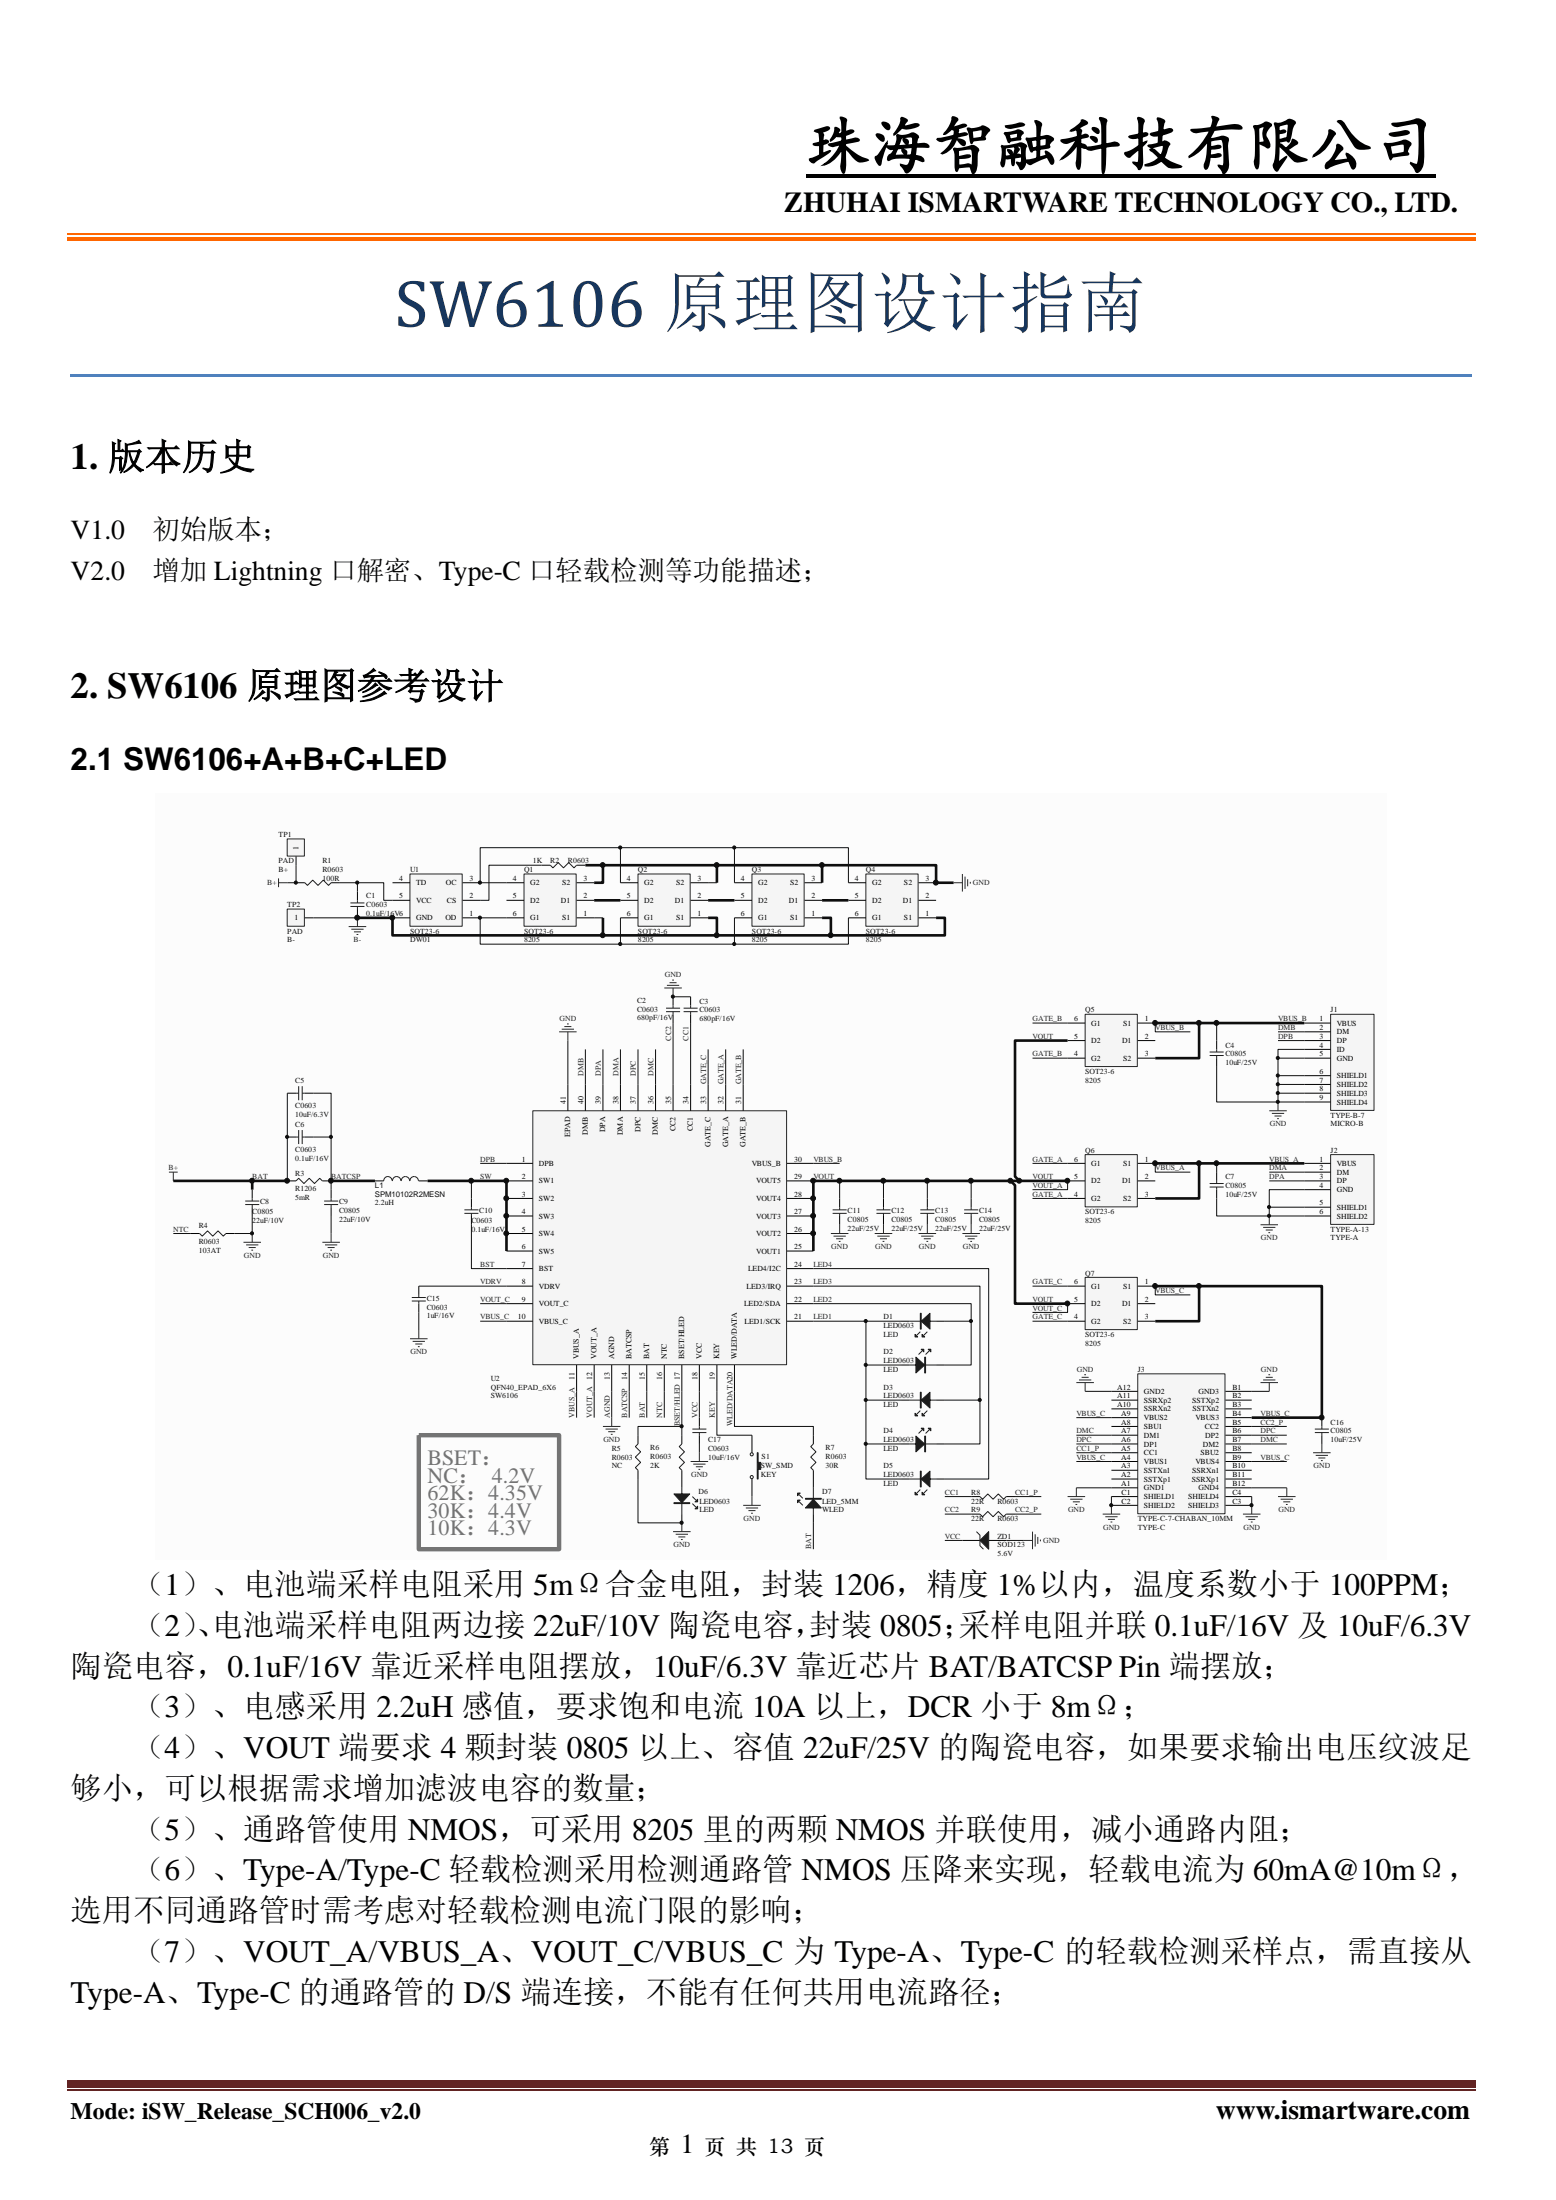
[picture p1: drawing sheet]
<svg xmlns="http://www.w3.org/2000/svg" width="210mm" height="297mm" viewBox="0 0 210 297" stroke-linecap="round" stroke-linejoin="round" font-family="sans-serif">
<path d="M9 32h190.2v.5h-190.2z" fill-rule="evenodd" fill="#f60"/>
<path d="M9 31.6h190.2" fill="none" stroke="#f60" stroke-width=".25"/>
<path d="M9 280.8h190.2v1h-190.2z" fill-rule="evenodd" fill="#622423"/>
<path d="M9 282.2h190.2" fill="none" stroke="#622423" stroke-width=".25"/>
<path d="M108.8 23.8h85" fill="none" stroke="#000" stroke-width=".42"/>
<path d="M9.5 50.6h189.2" fill="none" stroke="#4f81bd" stroke-width=".34"/>
<g fill="#fcfcfc" stroke="#000" stroke-width=".13">
<path d="M21 107h166.2v103.6h-166.2z" fill-rule="evenodd"/>
<path d="M21 107h166.2v103.6h-166.2z" fill-rule="evenodd"/>
</g>
<g fill="none" stroke="#000" stroke-width=".13">
<path d="M90.8 134.6v1.2M90.8 136.9v1.2M93.2 134.6v1.2M93.2 136.9v1.2M38.8 159.4h1.2M38.8 153.5h1.2M41.1 153.5h1.2M43.5 159.4h1.2M25.8 166.5h1.1M30.5 166.5h1.2M34 160.6v1.2M34 163v1.2"/>
<path d="M56.5 173.6v1.2M56.5 176v1.2M113.3 161.8v1.2M113.3 164.2v1.1M119.2 161.8v1.2M119.2 164.2v1.1M121.6 178.4h1.2M125.2 161.8v1.2M125.2 164.2v1.1M126.3 178.4h1.2M86.1 193.8v1.1M86.1 198.5v1.2"/>
<path d="M92 193.8v1.1M92 198.5v1.2M94.4 191.4v1.2M94.4 193.8v1.1M101.5 193.8v2.3M101.5 199.7v2.3M109.8 199.7v1.2M109.8 204.4v1.2"/>
</g>
<g fill="none" stroke="#1c1c1c" stroke-width=".13">
<path d="M89.9 136.1h1.9M89.9 136.6h1.9M90.8 135.8v.3M90.8 136.6v.3M92.3 136.1h1.9M92.3 136.6h1.9M93.2 135.8v.3M93.2 136.6v.3M40 159.4l.3-.3 .7 .7 .7-.7 .7 .7 .8-.7 .3 .3M40 153.5h.3M40.3 152.6v1.9M40.8 152.6v1.9"/>
<path d="M40.8 153.5h.3M26.9 166.5l.4 .4 .7-.7 .7 .7 .7-.7 .7 .7 .4-.4M33.1 162.1h1.9M33.1 162.6h1.9M34 161.8v.3M34 162.6v.4M55.6 175.2h1.9M55.6 175.6h1.9M56.5 174.8v.4M56.5 175.6v.4M112.4 163.3h1.9M112.4 163.8h1.9"/>
<path d="M113.3 163v.3M113.3 163.8v.4M118.3 163.3h1.9M118.3 163.8h1.9M119.2 163v.3M119.2 163.8v.4M124.2 179.8l-.5 .5M124.2 163.3h1.9M124.2 163.8h1.9M125.2 179.8l-.5 .5M125.2 163v.3M125.2 163.8v.4"/>
<path d="M86.1 194.9l-.3 .4 .7 .7-.7 .7 .7 .7-.7 .7 .3 .4M92 194.9l-.3 .4 .7 .7-.7 .7 .7 .7-.7 .7 .3 .4M93.5 192.9h1.8M93.5 193.4h1.8M94.4 192.6v.3M94.4 193.4v.4M107.9 201.8l.5 .5M107.9 202.8l.5 .4"/>
<circle cx="101.5" cy="196.3" r=".21"/>
<circle cx="101.5" cy="199.4" r=".21"/>
</g>
<g fill="#1c1c1c" stroke="#1c1c1c" stroke-width=".13">
<path d="M107.6 201.6h.4l-.4 .3z"/>
<path d="M107.6 202.5h.4l-.4 .4z"/>
<path d="M123.5 180.1l.4 .4h-.4z"/>
<path d="M124.5 180.1l.3 .4h-.3z"/>
<path d="M102.2 196.1h.1v1.3h.4v1h-.4v1.3h-.1z" fill-rule="evenodd"/>
<path d="M109.8 200.9v3.5zM109.8 202.4l1 1.2h-2.1z" fill-rule="evenodd"/>
<path d="M108.7 202.3h2.1v.1h-2.1z" fill-rule="evenodd"/>
<path d="M122.8 178.4h3.5zM124.3 178.4l1.2-1.1v2.1z" fill-rule="evenodd"/>
<path d="M124.2 177.3h.1v2.1h-.1z" fill-rule="evenodd"/>
</g>
<path d="M153.6 185.5h11.7v18.9h-11.7z" fill-rule="evenodd" fill="#f5f5f5" stroke="#262626" stroke-width=".13"/>
<g fill="none" stroke="#000" stroke-width=".13">
<path d="M150 187.8h3.6M150 189h3.6M150 190.2h3.6M150 191.4h3.6M150 192.6h3.6M150 193.8h3.6M150 194.9h3.6M150 196.1h3.6M150 197.3h3.6M150 198.5h3.6M150 199.7h3.6M165.4 187.8h3.5"/>
<path d="M165.4 189h3.5M165.4 190.2h3.5M165.4 191.4h3.5M165.4 192.6h3.5M165.4 193.8h3.5M165.4 194.9h3.5M165.4 196.1h3.5M165.4 197.3h3.5M165.4 198.5h3.5M165.4 199.7h3.5M150 200.9h3.6M150 202h3.6"/>
<path d="M150 203.2h3.6M165.4 200.9h3.5M165.4 202h3.5M165.4 203.2h3.5"/>
</g>
<path d="M179.6 155.9h5.9v9.4h-5.9z" fill-rule="evenodd" fill="#f5f5f5" stroke="#262626" stroke-width=".13"/>
<path d="M176 157.1h3.6M176 158.2h3.6M176 159.4h3.6M176 160.6h3.6M176 163h3.6M176 164.2h3.6" fill="none" stroke="#000" stroke-width=".13"/>
<path d="M179.6 136.9h5.9v13h-5.9z" fill-rule="evenodd" fill="#f5f5f5" stroke="#262626" stroke-width=".13"/>
<g fill="none" stroke="#000" stroke-width=".13">
<path d="M176 138.1h3.6M176 139.3h3.6M164.2 140.5v1.2M164.2 142.9v1.1M164.2 158.2v1.2M176 140.5h3.6M176 141.7h3.6M176 142.9h3.6M176 145.2h3.6M176 146.4h3.6M176 147.6h3.6M176 148.8h3.6"/>
<path d="M44.7 160.6v1.2M44.7 163v1.2M63.6 161.8v1.2M63.6 164.2v1.1M164.2 160.6v1.2M109.8 193.8v1.1M109.8 198.5v1.2M178.4 191.4v1.2M178.4 193.8v1.1"/>
</g>
<g fill="none" stroke="#0e0e0e" stroke-width=".13">
<path d="M90.8 134.6h2.4M90.8 138.1v8.3M93.2 138.1v8.3M172.5 139.3h3.5M63.6 159.4v2.4M64.8 157.1h3.6M76.6 140.5v5.9M79 141.7v4.7M81.4 141.7v4.7M83.7 141.7v4.7M86.1 141.7v4.7M88.5 141.7v4.7"/>
<path d="M95.6 141.7v4.7M97.9 141.7v4.7M100.3 141.7v4.7M109.8 157.1h3.5M113.3 159.4v2.4M119.2 159.4v2.4M171.3 158.2h4.7M171.3 159.4h4.7M172.5 140.5h3.5M172.5 147.6h3.5M23.4 166.5h2.4M44.7 164.2v2.3"/>
<path d="M56.5 173.6h11.9M56.5 177.2v2.4M63.6 165.3v6h4.8M64.8 176h3.6M64.8 178.4h3.6M109.8 171.3h23.6v28.4h-5.9M109.8 178.4h11.8M116.9 178.4v21.3h4.7M164.2 161.8v2.4h11.8M77.8 187.8v3.6M80.2 187.8v3.6M82.6 187.8v3.6"/>
<path d="M84.9 187.8v3.6M86.1 199.7v5.9h5.9M87.3 187.8v3.6M89.7 187.8v3.6M92 192.6h-5.9v1.2M92 187.8v6M94.4 187.8v3.6M96.8 187.8v6h4.7M99.1 187.8v4.8h10.7v1.2M116.9 184.3h4.7M116.9 189h4.7M116.9 194.9h4.7"/>
<path d="M145.3 194.9h4.7M145.3 191.4h4.7M145.3 193.8h4.7M145.3 196.1h4.7M145.3 197.3h4.7M146.5 187.8h3.5M168.9 194.9h4.8M168.9 187.8h2.4M168.9 193.8h4.8M168.9 197.3h4.8M168.9 192.6h4.8M109.8 205.6v3.5"/>
<path d="M145.3 200.9h4.7M150 202v1.2M168.9 200.9h4.8M168.9 202v1.2"/>
</g>
<g fill="none" stroke="#262626" stroke-width=".13">
<path d="M75.5 139.3h2.3M75.8 138.9h1.7M76.2 138.6h.9M76.5 138.2h.3M76.6 139.3v1.2M89.7 133.4h2.3M90 133h1.7M90.4 132.7h.9M90.7 132.3h.3M90.8 133.4v1.2M171.3 150h2.4M171.7 150.3h1.6"/>
<path d="M172 150.7h1M172.4 151h.2M172.5 148.8v1.2M32.9 167.7h2.3M33.2 168.1h1.7M33.6 168.4h.9M33.9 168.8h.3M34 166.5v1.2M43.5 167.7h2.4M43.9 168.1h1.6M44.2 168.4h1M44.6 168.8h.2"/>
<path d="M44.7 166.5v1.2M56.5 179.6v1.1M112.1 166.5h2.4M112.5 166.9h1.7M112.9 167.2h.9M113.2 167.6h.2M113.3 165.3v1.2M118.1 166.5h2.3M118.4 166.9h1.7M118.8 167.2h.9M119.1 167.6h.3M119.2 165.3v1.2"/>
<path d="M124 166.5h2.3M124.3 166.9h1.7M124.7 167.2h.9M125 167.6h.3M125.2 165.3v1.2M170.1 165.3h2.4M170.5 165.7h1.6M170.8 166.1h1M171.2 166.4h.2M171.3 164.2v1.1M55.3 180.7h2.4M55.7 181.1h1.7"/>
<path d="M56.1 181.4h.9M56.4 181.8h.2M81.4 192.6h2.3M81.7 192.9h1.7M82.1 193.3h.9M82.4 193.6h.3M82.6 191.4v1.2M93.2 197.3h2.4M93.6 197.7h1.6M93.9 198h1M94.3 198.4h.2M94.4 196.1v1.2"/>
<path d="M145.3 186.7h2.3M145.6 186.3h1.7M146 185.9h.9M146.3 185.6h.3M146.5 186.7v1.1M170.1 186.7h2.4M170.5 186.3h1.6M170.8 185.9h1M171.2 185.6h.2M171.3 186.7v1.1M90.8 206.8h2.4M91.2 207.1h1.7"/>
<path d="M91.6 207.5h.9M91.9 207.8h.2M92 205.6v1.2M100.3 203.2h2.4M100.7 203.6h1.6M101 203.9h1M101.4 204.3h.2M101.5 202v1.2M144.1 202h2.4M144.4 202.4h1.7M144.8 202.8h1M145.2 203.1h.2"/>
<path d="M145.3 200.9v1.1M148.8 204.4h2.4M149.2 204.8h1.6M149.5 205.1h1M149.9 205.5h.2M150 203.2v1.2M167.8 204.4h2.3M168.1 204.8h1.7M168.5 205.1h.9M168.8 205.5h.3M168.9 203.2v1.2M172.5 202h2.4"/>
<path d="M172.8 202.4h1.7M173.2 202.8h1M173.6 203.1h.2M173.7 200.9v1.1"/>
</g>
<g fill="none" stroke="#1c1c1c" stroke-width=".13">
<path d="M163.3 142h1.9M163.3 142.5h1.9M163.3 159.8h1.9M164.2 141.7v.3M164.2 142.5v.4M164.2 159.4v.4M43.7 162.1h1.9M43.7 162.6h1.9M44.7 161.8v.3M44.7 162.6v.4M62.7 163.3h1.9M62.7 163.8h1.9"/>
<path d="M63.6 163v.3M63.6 163.8v.4M163.3 160.3h1.9M164.2 160.3v.3M109.8 194.9l-.4 .4 .7 .7-.7 .7 .7 .7-.7 .7 .4 .4M177.5 192.9h1.9M177.5 193.4h1.9M178.4 192.6v.3M178.4 193.4v.4"/>
</g>
<path d="M44.7 159.4h5.9M57.7 159.4h10.7v9.5" fill="none" stroke="#0e0e0e" stroke-width=".36"/>
<path d="M146.5 136.9h7v7.1h-7z" fill-rule="evenodd" fill="#f5f5f5" stroke="#262626" stroke-width=".13"/>
<path d="M144.1 138.1h2.4M153.6 138.1h2.3M144.1 140.5h2.4M144.1 142.9h2.4M153.6 140.5h2.3M153.6 142.9h2.3" fill="none" stroke="#000" stroke-width=".13"/>
<path d="M125.2 159.4v2.4" fill="none" stroke="#0e0e0e" stroke-width=".13"/>
<path d="M128.7 119.2h1.2M129.9 118v2.4M130.3 118.3v1.7M130.6 118.7v1M131 119.1v.2" fill="none" stroke="#262626" stroke-width=".13"/>
<path d="M55.3 118h7.1v7h-7.1z" fill-rule="evenodd" fill="#f5f5f5" stroke="#262626" stroke-width=".13"/>
<g fill="none" stroke="#000" stroke-width=".13">
<path d="M40 119.2h1.1M44.7 119.2h1.2M53 119.2h2.3M62.4 119.2h2.4M73.1 116.8h1.2M77.8 116.8h1.2M48.2 120.4v1.1M48.2 122.7v1.2M53 121.5h2.3M53 123.9h2.3M62.4 121.5h2.4M62.4 123.9h2.4"/>
<path d="M50.6 159.4h1.2M56.5 159.4h1.2"/>
</g>
<path d="M37.6 118.6v1.2M37.6 119.2h1.2M47.1 125.1h2.3M47.4 125.4h1.7M47.8 125.8h.9M48.1 126.2h.3M48.2 123.9v1.2M22.8 158.2h1.2M23.4 158.2v1.2" fill="none" stroke="#262626" stroke-width=".13"/>
<path d="M73.1 116.8h-7.1v4.7h-1.2M95.6 119.2h1.2M80.2 123.9h1.2" fill="none" stroke="#0e0e0e" stroke-width=".13"/>
<path d="M41.1 119.2l.4 .3 .7-.7 .7 .7 .7-.7 .7 .7 .4-.3M74.3 116.8l.3 .4 .7-.7 .8 .7 .7-.7 .7 .7 .3-.4M47.3 121.9h1.9M47.3 122.4h1.9M48.2 121.5v.4M48.2 122.4v.3M51.8 159.4a.56 .56 0 0 1 .5-.6 .56 .56 0 0 1 .6 .6M53 159.4a.56 .56 0 0 1 .5-.6 .56 .56 0 0 1 .6 .6M54.2 159.4a.56 .56 0 0 1 .5-.6 .56 .56 0 0 1 .6 .6M56.5 159.4a.56 .56 0 0 0-.6-.6 .56 .56 0 0 0-.6 .6" fill="none" stroke="#1c1c1c" stroke-width=".13"/>
<path d="M81.4 116.8v2.4h-1.2M144.1 159.4h-34.3v9.5" fill="none" stroke="#0e0e0e" stroke-width=".36"/>
<path d="M38.8 113.3h2.3v2.3h-2.3z" fill-rule="evenodd" fill="#f5f5f5" stroke="#262626" stroke-width=".13"/>
<path d="M40 115.6v1.2" fill="none" stroke="#000" stroke-width=".13"/>
<path d="M40 116.8v2.4h-1.2" fill="none" stroke="#0e0e0e" stroke-width=".13"/>
<path d="M38.8 122.7h2.3v2.3h-2.3z" fill-rule="evenodd" fill="#f5f5f5" stroke="#262626" stroke-width=".13"/>
<g fill="none" stroke="#000" stroke-width=".13">
<path d="M41.1 123.9h1.2M131.1 161.8v1.2M131.1 164.2v1.1M92 199.7v1.2M121.6 184.3h1.2M121.6 189h1.2M121.6 194.9h1.2M121.6 199.7h1.2M126.3 184.3h1.2M126.3 189h1.2M126.3 194.9h1.2M126.3 199.7h1.2"/>
<path d="M92 204.4v1.2"/>
</g>
<g fill="none" stroke="#0e0e0e" stroke-width=".13">
<path d="M45.9 119.2h5.9v2.3h1.2M48.2 119.2v1.2M68.4 119.2h-3.6v-4.8h49.7v4.8M83.7 114.4v4.8M99.1 114.4v4.8M42.3 123.9h5.9M68.4 123.9h-3.6v3.6h49.7v-3.6M83.7 123.9v3.6M99.1 123.9v3.6M139.4 138.1h4.7M155.9 138.1v1.2h4.8M164.2 138.1v2.4"/>
<path d="M42.3 153.5h2.4v7.1M131.1 159.4v2.4M139.4 157.1h4.7M139.4 142.9h4.7M144.1 159.4v1.2h-4.7M155.9 157.1v1.1h4.8M164.2 144v4.8h11.8M164.2 157.1v1.1M172.5 142.9h3.5M172.5 145.2h3.5M172.5 146.4h3.5M176 141.7h-3.5v7.1"/>
<path d="M34 164.2v2.3h-2.3M109.8 176h21.3v8.3h-3.6M109.8 173.6h22.5v21.3h-4.8M127.5 178.4h3.6M139.4 161.8h4.7M139.4 173.6h4.7M139.4 178.4h4.7M144.1 176v1.2h-4.7M155.9 173.6v1.2h4.8M171.3 163h4.7M176 160.6h-4.7v3.6M94.4 194.9v1.2"/>
<path d="M127.5 189h4.8"/>
</g>
<g fill="none" stroke="#1c1c1c" stroke-width=".13">
<path d="M130.1 163.3h1.9M130.1 163.8h1.9M131.1 163v.3M131.1 163.8v.4M124.2 190.4l-.5 .5M124.5 182.4l-.5 .5M124.5 193.1l-.5 .4M125.2 190.4l-.5 .5M125.4 182.4l-.5 .5M125.4 193.1l-.5 .4M93.5 203l.4 .5M93.5 202l.4 .5"/>
<path d="M124.2 201.1l-.5 .5M125.2 201.1l-.5 .5"/>
</g>
<path d="M129.9 166.5h2.4M130.3 166.9h1.6M130.6 167.2h1M131 167.6h.2M131.1 165.3v1.2M177.2 196.1h2.4M177.6 196.5h1.6M177.9 196.8h1M178.3 197.2h.2M178.4 194.9v1.2" fill="none" stroke="#262626" stroke-width=".13"/>
<g fill="none" stroke="#0e0e0e" stroke-width=".36">
<path d="M79 116.8h47.3v2.4h2.4M96.8 116.8v2.4M111 116.8v2.4M48.2 123.9h4.8v2.4h74.5v-2.4h-1.2M81.4 123.9v2.4M95.6 123.9h1.2v2.4M111 123.9h1.1v2.4M155.9 138.1h20.1M161.8 138.1v4.8h-5.9M23.4 159.4h15.4M34 159.4v1.2M136.4 159.4l.6 .6v16h7.1"/>
<path d="M144.1 140.5h-7.1v18.3l.6 .6M155.9 157.1h20.1M161.8 157.1v4.7h-5.9M155.9 173.6h22.5v17.8h-9.5M161.8 173.6v4.8h-5.9"/>
</g>
<path d="M56.5 193.8h19v15.3h-19z" fill="none" stroke="#747474" stroke-width=".59"/>
<g fill="#1c1c1c" stroke="#1c1c1c" stroke-width=".13">
<path d="M125.3 182.2h.3v.3z"/>
<path d="M124.3 182.2h.4v.3z"/>
<path d="M123.5 190.8l.4 .4h-.4z"/>
<path d="M124.5 190.8l.3 .4h-.3z"/>
<path d="M125.3 192.8h.3v.4z"/>
<path d="M124.3 192.8h.4v.4z"/>
<path d="M123.5 201.5l.4 .3h-.4z"/>
<path d="M124.5 201.5l.3 .3h-.3z"/>
<path d="M93.8 203.7l.4-.4v.4z"/>
<path d="M93.8 202.8l.4-.4v.4z"/>
<path d="M122.8 184.3h3.5zM123.6 183.2l1.2 1.1-1.2 1.1z" fill-rule="evenodd"/>
<path d="M124.8 183.2h.1v2.2h-.1z" fill-rule="evenodd"/>
<path d="M122.8 189h3.5zM124.3 189l1.2-1v2.1z" fill-rule="evenodd"/>
<path d="M124.2 188h.1v2.1h-.1z" fill-rule="evenodd"/>
<path d="M122.8 194.9h3.5zM123.6 193.9l1.2 1-1.2 1.1z" fill-rule="evenodd"/>
<path d="M124.8 193.9h.1v2.1h-.1z" fill-rule="evenodd"/>
<path d="M122.8 199.7h3.5zM124.3 199.7l1.2-1.1v2.1z" fill-rule="evenodd"/>
<path d="M124.2 198.6h.1v2.1h-.1z" fill-rule="evenodd"/>
<path d="M92 200.9v3.5zM91 201.7h2.1l-1.1 1.2z" fill-rule="evenodd"/>
<path d="M91 202.9h2.1v.1h-2.1z" fill-rule="evenodd"/>
</g>
<path d="M146.5 155.9h7v7h-7z" fill-rule="evenodd" fill="#f5f5f5" stroke="#262626" stroke-width=".13"/>
<path d="M144.1 159.4h2.4M144.1 157.1h2.4M153.6 159.4h2.3M153.6 157.1h2.3M144.1 161.8h2.4M153.6 161.8h2.3" fill="none" stroke="#000" stroke-width=".13"/>
<path d="M146.5 172.4h7v7.1h-7z" fill-rule="evenodd" fill="#f5f5f5" stroke="#262626" stroke-width=".13"/>
<path d="M144.1 176h2.4M144.1 173.6h2.4M144.1 178.4h2.4M153.6 176h2.3M153.6 173.6h2.3M153.6 178.4h2.3" fill="none" stroke="#000" stroke-width=".13"/>
<path d="M70.7 118h7.1v7h-7.1z" fill-rule="evenodd" fill="#f5f5f5" stroke="#262626" stroke-width=".13"/>
<path d="M68.4 119.2h2.3M77.8 119.2h2.4M68.4 121.5h2.3M68.4 123.9h2.3M77.8 121.5h2.4M77.8 123.9h2.4" fill="none" stroke="#000" stroke-width=".13"/>
<path d="M86.1 118h7.1v7h-7.1z" fill-rule="evenodd" fill="#f5f5f5" stroke="#262626" stroke-width=".13"/>
<path d="M83.7 119.2h2.4M93.2 119.2h2.4M83.7 121.5h2.4M83.7 123.9h2.4M93.2 121.5h2.4M93.2 123.9h2.4" fill="none" stroke="#000" stroke-width=".13"/>
<path d="M101.5 118h7v7h-7z" fill-rule="evenodd" fill="#f5f5f5" stroke="#262626" stroke-width=".13"/>
<path d="M99.1 119.2h2.4M108.6 119.2h2.4M99.1 121.5h2.4M99.1 123.9h2.4M108.6 121.5h2.4M108.6 123.9h2.4" fill="none" stroke="#000" stroke-width=".13"/>
<path d="M116.9 118h7v7h-7z" fill-rule="evenodd" fill="#f5f5f5" stroke="#262626" stroke-width=".13"/>
<path d="M114.5 119.2h2.4M124 119.2h2.3M114.5 121.5h2.4M114.5 123.9h2.4M124 121.5h2.3M124 123.9h2.3M38.8 147.6h1.2M41.1 147.6h1.2" fill="none" stroke="#000" stroke-width=".13"/>
<path d="M80.2 121.5h3.5M95.6 121.5h3.5M111 121.5h3.5" fill="none" stroke="#0e0e0e" stroke-width=".36"/>
<path d="M40 147.6h.3M40.3 146.6v1.9M40.8 146.6v1.9M40.8 147.6h.3" fill="none" stroke="#1c1c1c" stroke-width=".13"/>
<path d="M38.8 147.6v11.8M42.3 147.6h2.4v5.9" fill="none" stroke="#0e0e0e" stroke-width=".13"/>
<path d="M71.9 150h34.3v34.2h-34.3z" fill-rule="evenodd" fill="#f5f5f5" stroke="#262626" stroke-width=".13"/>
<g fill="none" stroke="#000" stroke-width=".13">
<path d="M68.4 157.1h3.5M68.4 159.4h3.5M76.6 146.4v3.6M79 146.4v3.6M81.4 146.4v3.6M83.7 146.4v3.6M86.1 146.4v3.6M88.5 146.4v3.6M90.8 146.4v3.6M93.2 146.4v3.6M95.6 146.4v3.6M97.9 146.4v3.6"/>
<path d="M100.3 146.4v3.6M106.2 157.1h3.6M106.2 159.4h3.6M68.4 161.8h3.5M68.4 164.2h3.5M68.4 166.5h3.5M68.4 168.9h3.5M68.4 171.3h3.5M68.4 173.6h3.5M68.4 176h3.5M68.4 178.4h3.5M106.2 161.8h3.6"/>
<path d="M106.2 164.2h3.6M106.2 166.5h3.6M106.2 168.9h3.6M106.2 171.3h3.6M106.2 173.6h3.6M106.2 176h3.6M106.2 178.4h3.6M77.8 184.3v3.5M80.2 184.3v3.5M82.6 184.3v3.5M84.9 184.3v3.5M87.3 184.3v3.5"/>
<path d="M89.7 184.3v3.5M92 184.3v3.5M94.4 184.3v3.5M96.8 184.3v3.5M99.1 184.3v3.5M129.9 208h2.4M131.1 202h1.2M131.1 204.4h1.2M133.4 208h2.4M135.8 202h1.2M135.8 204.4h1.2"/>
</g>
<path d="M131.8 206.8l.5 .5v1.4l.4 .4M132.3 202l.3 .4 .7-.7 .7 .7 .7-.7 .8 .7 .3-.4M132.3 204.4l.3 .4 .7-.7 .7 .7 .7-.7 .8 .7 .3-.4" fill="none" stroke="#1c1c1c" stroke-width=".13"/>
<path d="M127.5 202h3.6M127.5 204.4h3.6M127.5 208h2.4M135.8 208h2.4M137 202h3.5M137 204.4h3.5" fill="none" stroke="#0e0e0e" stroke-width=".13"/>
<path d="M133.4 206.8v2.3l-1.1-1.1z" fill="#1c1c1c" stroke="#1c1c1c" stroke-width=".13"/>
<path d="M138.2 208h1.2M139.4 206.8v2.3M139.7 207.1v1.7M140.1 207.5v.9M140.4 207.8v.3" fill="none" stroke="#262626" stroke-width=".13"/>
<g fill="#0e0e0e" stroke="#0e0e0e" stroke-width=".13">
<circle cx="34" cy="166.5" r=".21"/>
<circle cx="34" cy="159.4" r=".33"/>
<circle cx="38.7" cy="159.4" r=".33"/>
<circle cx="38.8" cy="153.5" r=".21"/>
<circle cx="39.9" cy="119.1" r=".21"/>
<circle cx="44.7" cy="159.4" r=".32"/>
<circle cx="44.7" cy="153.5" r=".21"/>
<circle cx="48.2" cy="123.9" r=".33"/>
<circle cx="48.2" cy="119.1" r=".21"/>
<circle cx="52.9" cy="123.9" r=".33"/>
<circle cx="63.6" cy="159.4" r=".33"/>
<circle cx="64.8" cy="123.9" r=".21"/>
<circle cx="64.8" cy="119.2" r=".21"/>
<circle cx="68.3" cy="166.5" r=".33"/>
<circle cx="68.3" cy="164.1" r=".33"/>
<circle cx="68.3" cy="161.8" r=".33"/>
<circle cx="68.3" cy="159.4" r=".33"/>
<circle cx="81.4" cy="126.3" r=".33"/>
<circle cx="81.3" cy="116.8" r=".32"/>
<circle cx="83.7" cy="127.4" r=".21"/>
<circle cx="83.7" cy="114.4" r=".21"/>
<circle cx="90.8" cy="134.5" r=".21"/>
<circle cx="92" cy="205.6" r=".21"/>
<circle cx="92" cy="192.5" r=".21"/>
<circle cx="96.7" cy="126.3" r=".33"/>
<circle cx="96.7" cy="116.8" r=".33"/>
<circle cx="99.1" cy="127.4" r=".21"/>
<circle cx="99.1" cy="114.4" r=".21"/>
<circle cx="109.7" cy="166.5" r=".33"/>
<circle cx="109.7" cy="164.1" r=".33"/>
<circle cx="109.7" cy="161.8" r=".33"/>
<circle cx="109.7" cy="159.4" r=".33"/>
<circle cx="110.9" cy="116.8" r=".32"/>
<circle cx="112.1" cy="126.3" r=".33"/>
<circle cx="113.3" cy="159.4" r=".33"/>
<circle cx="116.8" cy="194.9" r=".21"/>
<circle cx="116.8" cy="189" r=".21"/>
<circle cx="116.9" cy="184.3" r=".21"/>
<circle cx="116.8" cy="178.3" r=".21"/>
<circle cx="119.2" cy="159.4" r=".33"/>
<circle cx="125.1" cy="159.4" r=".33"/>
<circle cx="126.3" cy="119.2" r=".33"/>
<circle cx="131.1" cy="178.3" r=".21"/>
<circle cx="131" cy="159.4" r=".33"/>
<circle cx="132.2" cy="189" r=".21"/>
<circle cx="136.4" cy="159.4" r=".33"/>
<circle cx="137.6" cy="159.4" r=".33"/>
<circle cx="144.1" cy="176" r=".33"/>
<circle cx="144.1" cy="159.4" r=".33"/>
<circle cx="150" cy="203.2" r=".21"/>
<circle cx="155.9" cy="173.6" r=".33"/>
<circle cx="155.9" cy="157" r=".33"/>
<circle cx="155.9" cy="138.1" r=".33"/>
<circle cx="161.8" cy="173.6" r=".33"/>
<circle cx="161.8" cy="157" r=".33"/>
<circle cx="161.8" cy="138.1" r=".33"/>
<circle cx="164.2" cy="157" r=".32"/>
<circle cx="164.2" cy="138.1" r=".32"/>
<circle cx="168.9" cy="203.2" r=".21"/>
<circle cx="171.3" cy="164.1" r=".21"/>
<circle cx="171.3" cy="163" r=".21"/>
<circle cx="172.5" cy="148.7" r=".21"/>
<circle cx="172.5" cy="147.6" r=".21"/>
<circle cx="172.5" cy="146.4" r=".21"/>
<circle cx="172.5" cy="145.2" r=".21"/>
<circle cx="172.5" cy="142.8" r=".21"/>
<circle cx="178.4" cy="191.4" r=".33"/>
</g>
<text font-size="9.2" fill="#17365d" x="53.3" y="44.1">SW6106 原理图设计指南</text>
<text font-size="8.5" x="108.8" y="22.6">珠海智融科技有限公司</text>
<g font-size="5">
<text x="9.5" y="63.4">1. 版本历史</text>
<text x="9.5" y="94.3">2. SW6106 原理图参考设计</text>
</g>
<g font-size="4.2">
<text x="9.5" y="103.9">2.1 SW6106+A+B+C+LED</text>
<text x="18" y="215.3">（1）、电池端采样电阻采用 5mΩ合金电阻，封装 1206，精度 1%以内，温度系数小于 100PPM；</text>
<text x="18" y="220.8">（2）电池端采样电阻两边接 22uF/10V 陶瓷电容，</text>
<text x="26.5" y="220.8">、</text>
<text x="109.3" y="220.8">封装 0805；</text>
<text x="129.4" y="220.8">采样电阻并联 0.1uF/16V 及 10uF/6.3V</text>
<text x="9.5" y="226.3">陶瓷电容，0.1uF/16V 靠近采样电阻摆放，10uF/6.3V 靠近芯片 BAT/BATCSP Pin 端摆放；</text>
<text x="18" y="231.9">（3）、电感采用 2.2uH 感值，要求饱和电流 10A 以上，DCR 小于 8mΩ；</text>
<text x="18" y="237.4">（4）、VOUT 端要求 4 颗封装 0805 以上、容值 22uF/25V 的陶瓷电容，如果要求输出电压纹波足</text>
<text x="9.5" y="242.9">够小，可以根据需求增加滤波电容的数量；</text>
<text x="18" y="248.4">（5）、通路管使用 NMOS，可采用 8205 里的两颗 NMOS 并联使用，减小通路内阻；</text>
<text x="18" y="253.9">（6）、Type-A/Type-C 轻载检测采用检测通路管 NMOS 压降来实现，轻载电流为 60mA@10mΩ，</text>
<text x="9.5" y="259.4">选用不同通路管时需考虑对轻载检测电流门限的影响；</text>
<text x="18" y="264.9">（7）、VOUT_A/VBUS_A、VOUT_C/VBUS_C 为 Type-A、Type-C 的轻载检测采样点，需直接从</text>
<text x="9.5" y="270.4">Type-A、Type-C 的通路管的 D/S 端连接，不能有任何共用电流路径；</text>
</g>
<text font-size="3.9" x="105.8" y="28.7">ZHUHAI ISMARTWARE TECHNOLOGY CO., LTD.</text>
<g font-size="3.7">
<text x="9.5" y="72.8">V1.0</text>
<text x="20.6" y="72.8">初始版本；</text>
<text x="9.5" y="78.3">V2.0</text>
<text x="20.6" y="78.3">增加 Lightning 口解密、Type-C 口轻载检测等功能描述；</text>
<text x="164.1" y="286.1">www.ismartware.com</text>
<text x="91.8" y="290.6">1</text>
</g>
<text font-size="3.2" x="9.5" y="286.1">Mode: iSW_Release_SCH006_v2.0</text>
<g font-size="3" fill="#747474">
<text x="57.7" y="197.8">BSET：</text>
<text x="57.7" y="200.2">NC： 4.2V</text>
<text x="57.7" y="202.5">62K：4.35V</text>
<text x="57.7" y="204.9">30K：4.4V</text>
<text x="57.7" y="207.3">10K：4.3V</text>
</g>
<g font-size="2.8">
<text x="87.6" y="290.6">第</text>
<text x="95.1" y="290.6">页 共 13 页</text>
</g>
<g font-size="1.1">
<text x="40.3" y="114.8" transform="rotate(-90 40.3 114.8)">1</text>
<text x="76.4" y="149" transform="rotate(-90 76.4 149)">41</text>
<text x="78.7" y="149" transform="rotate(-90 78.7 149)">40</text>
<text x="81.1" y="149" transform="rotate(-90 81.1 149)">39</text>
<text x="83.5" y="149" transform="rotate(-90 83.5 149)">38</text>
<text x="85.8" y="149" transform="rotate(-90 85.8 149)">37</text>
<text x="88.2" y="149" transform="rotate(-90 88.2 149)">36</text>
<text x="90.6" y="149" transform="rotate(-90 90.6 149)">35</text>
<text x="92.9" y="149" transform="rotate(-90 92.9 149)">34</text>
<text x="95.3" y="149" transform="rotate(-90 95.3 149)">33</text>
<text x="97.7" y="149" transform="rotate(-90 97.7 149)">32</text>
<text x="100" y="149" transform="rotate(-90 100 149)">31</text>
<text x="77" y="153.5" transform="rotate(-90 77 153.5)">EPAD</text>
<text x="79.3" y="153.2" transform="rotate(-90 79.3 153.2)">DMB</text>
<text x="81.7" y="152.9" transform="rotate(-90 81.7 152.9)">DPA</text>
<text x="84.1" y="153.3" transform="rotate(-90 84.1 153.3)">DMA</text>
<text x="86.4" y="152.8" transform="rotate(-90 86.4 152.8)">DPC</text>
<text x="88.8" y="153.2" transform="rotate(-90 88.8 153.2)">DMC</text>
<text x="91.2" y="152.7" transform="rotate(-90 91.2 152.7)">CC2</text>
<text x="93.5" y="152.7" transform="rotate(-90 93.5 152.7)">CC1</text>
<text x="95.9" y="154.8" transform="rotate(-90 95.9 154.8)">GATE_C</text>
<text x="98.3" y="154.9" transform="rotate(-90 98.3 154.9)">GATE_A</text>
<text x="100.6" y="154.8" transform="rotate(-90 100.6 154.8)">GATE_B</text>
<text x="78.1" y="183.5" transform="rotate(-90 78.1 183.5)">VBUS_A</text>
<text x="80.5" y="183.5" transform="rotate(-90 80.5 183.5)">VOUT_A</text>
<text x="82.9" y="183.5" transform="rotate(-90 82.9 183.5)">AGND</text>
<text x="85.2" y="183.5" transform="rotate(-90 85.2 183.5)">BATCSP</text>
<text x="87.6" y="183.5" transform="rotate(-90 87.6 183.5)">BAT</text>
<text x="90" y="183.5" transform="rotate(-90 90 183.5)">NTC</text>
<text x="92.3" y="183.5" transform="rotate(-90 92.3 183.5)">BSET/HLED</text>
<text x="94.7" y="183.5" transform="rotate(-90 94.7 183.5)">VCC</text>
<text x="97.1" y="183.5" transform="rotate(-90 97.1 183.5)">KEY</text>
<text x="99.4" y="183.5" transform="rotate(-90 99.4 183.5)">WLED/DATA</text>
<text x="77.6" y="186.3" transform="rotate(-90 77.6 186.3)">11</text>
<text x="79.9" y="186.3" transform="rotate(-90 79.9 186.3)">12</text>
<text x="82.3" y="186.3" transform="rotate(-90 82.3 186.3)">13</text>
<text x="84.7" y="186.3" transform="rotate(-90 84.7 186.3)">14</text>
<text x="87" y="186.3" transform="rotate(-90 87 186.3)">15</text>
<text x="89.4" y="186.3" transform="rotate(-90 89.4 186.3)">16</text>
<text x="94.1" y="186.3" transform="rotate(-90 94.1 186.3)">18</text>
<text x="96.5" y="186.3" transform="rotate(-90 96.5 186.3)">19</text>
</g>
<g font-size="1.1" fill="#262626">
<text x="90.6" y="140.5" transform="rotate(-90 90.6 140.5)">CC2</text>
<text x="92.9" y="140.5" transform="rotate(-90 92.9 140.5)">CC1</text>
<text x="78.7" y="145.2" transform="rotate(-90 78.7 145.2)">DMB</text>
<text x="81.1" y="145.2" transform="rotate(-90 81.1 145.2)">DPA</text>
<text x="83.5" y="145.2" transform="rotate(-90 83.5 145.2)">DMA</text>
<text x="85.8" y="145.2" transform="rotate(-90 85.8 145.2)">DPC</text>
<text x="88.2" y="145.2" transform="rotate(-90 88.2 145.2)">DMC</text>
<text x="95.3" y="146.4" transform="rotate(-90 95.3 146.4)">GATE_C</text>
<text x="97.7" y="146.4" transform="rotate(-90 97.7 146.4)">GATE_A</text>
<text x="100" y="146.4" transform="rotate(-90 100 146.4)">GATE_B</text>
<text x="77.6" y="191.4" transform="rotate(-90 77.6 191.4)">VBUS_A</text>
<text x="79.9" y="191.4" transform="rotate(-90 79.9 191.4)">VOUT_A</text>
<text x="82.3" y="191.4" transform="rotate(-90 82.3 191.4)">AGND</text>
<text x="84.7" y="191.4" transform="rotate(-90 84.7 191.4)">BATCSP</text>
<text x="87" y="191.4" transform="rotate(-90 87 191.4)">BAT</text>
<text x="89.4" y="191.4" transform="rotate(-90 89.4 191.4)">NTC</text>
<text x="94.1" y="191.4" transform="rotate(-90 94.1 191.4)">VCC</text>
<text x="96.5" y="191.4" transform="rotate(-90 96.5 191.4)">KEY</text>
<text x="91.8" y="192.6" transform="rotate(-90 91.8 192.6)">BSET/HLED 17</text>
<text x="98.9" y="192.6" transform="rotate(-90 98.9 192.6)">WLED/DATA20</text>
<text x="109.5" y="209.1" transform="rotate(-90 109.5 209.1)">BAT</text>
</g>
<g font-size="1.1" fill="#0e0e0e">
<text x="50.6" y="160.4">L1</text>
<text x="50.6" y="161.6">SPM10102R2MESN</text>
</g>
<g font-size="1">
<text x="19.2" y="102.9">1</text>
<text x="42.1" y="102.9">2</text>
<text x="53.9" y="118.9">4</text>
<text x="56.2" y="119.5">TD</text>
<text x="60.2" y="119.5">OC</text>
<text x="63.4" y="118.9">3</text>
<text x="69.2" y="118.9">4</text>
<text x="71.6" y="119.5">G2</text>
<text x="75.9" y="119.5">S2</text>
<text x="78.8" y="118.9">3</text>
<text x="84.6" y="118.9">4</text>
<text x="86.9" y="119.5">G2</text>
<text x="91.2" y="119.5">S2</text>
<text x="94.2" y="118.9">3</text>
<text x="100" y="118.9">4</text>
<text x="102.3" y="119.5">G2</text>
<text x="106.6" y="119.5">S2</text>
<text x="109.5" y="118.9">3</text>
<text x="115.4" y="118.9">4</text>
<text x="117.7" y="119.5">G2</text>
<text x="122" y="119.5">S2</text>
<text x="124.9" y="118.9">3</text>
<text x="39.8" y="124.3">1</text>
<text x="53.9" y="121.3">5</text>
<text x="56.2" y="121.9">VCC</text>
<text x="56.2" y="124.3">GND</text>
<text x="60.1" y="124.3">OD</text>
<text x="60.3" y="121.9">CS</text>
<text x="63.4" y="123.7">1</text>
<text x="63.4" y="121.3">2</text>
<text x="69.2" y="121.3">5</text>
<text x="69.2" y="123.7">6</text>
<text x="71.6" y="121.9">D2</text>
<text x="71.6" y="124.3">G1</text>
<text x="75.7" y="121.9">D1</text>
<text x="75.9" y="124.3">S1</text>
<text x="78.8" y="123.7">1</text>
<text x="78.8" y="121.3">2</text>
<text x="84.6" y="121.3">5</text>
<text x="84.6" y="123.7">6</text>
<text x="86.9" y="121.9">D2</text>
<text x="86.9" y="124.3">G1</text>
<text x="91.1" y="121.9">D1</text>
<text x="91.2" y="124.3">S1</text>
<text x="94.2" y="123.7">1</text>
<text x="94.2" y="121.3">2</text>
<text x="100" y="121.3">5</text>
<text x="100" y="123.7">6</text>
<text x="102.3" y="121.9">D2</text>
<text x="102.3" y="124.3">G1</text>
<text x="106.5" y="121.9">D1</text>
<text x="106.6" y="124.3">S1</text>
<text x="109.5" y="123.7">1</text>
<text x="109.5" y="121.3">2</text>
<text x="115.4" y="121.3">5</text>
<text x="115.4" y="123.7">6</text>
<text x="117.7" y="121.9">D2</text>
<text x="117.7" y="124.3">G1</text>
<text x="121.9" y="121.9">D1</text>
<text x="122" y="124.3">S1</text>
<text x="124.9" y="123.7">1</text>
<text x="124.9" y="121.3">2</text>
<text x="145" y="137.9">6</text>
<text x="154.5" y="137.9">1</text>
<text x="178.1" y="137.9">1</text>
<text x="145" y="140.2">5</text>
<text x="145" y="142.6">4</text>
<text x="147.3" y="140.8">D2</text>
<text x="147.3" y="138.5">G1</text>
<text x="147.3" y="143.2">G2</text>
<text x="151.4" y="140.8">D1</text>
<text x="151.6" y="138.5">S1</text>
<text x="151.6" y="143.2">S2</text>
<text x="154.5" y="142.6">3</text>
<text x="154.5" y="140.2">2</text>
<text x="178.1" y="139.1">2</text>
<text x="178.1" y="140.2">3</text>
<text x="178.1" y="141.4">4</text>
<text x="178.1" y="142.6">5</text>
<text x="180.4" y="138.5">VBUS</text>
<text x="180.4" y="139.6">DM</text>
<text x="180.4" y="140.8">DP</text>
<text x="180.4" y="142">ID</text>
<text x="180.4" y="143.2">GND</text>
<text x="178.1" y="145">6</text>
<text x="178.1" y="146.2">7</text>
<text x="178.1" y="147.3">8</text>
<text x="178.1" y="148.5">9</text>
<text x="180.4" y="145.6">SHIELD1</text>
<text x="180.4" y="146.7">SHIELD2</text>
<text x="180.4" y="147.9">SHIELD3</text>
<text x="180.4" y="149.1">SHIELD4</text>
<text x="70.4" y="156.8">1</text>
<text x="70.4" y="159.2">2</text>
<text x="70.4" y="161.5">3</text>
<text x="72.7" y="157.4">DPB</text>
<text x="72.7" y="159.8">SW1</text>
<text x="101.5" y="157.4">VBUS_B</text>
<text x="102.1" y="159.8">VOUT5</text>
<text x="107.2" y="161.5">28</text>
<text x="107.2" y="159.2">29</text>
<text x="107.2" y="156.8">30</text>
<text x="145" y="159.2">5</text>
<text x="145" y="156.8">6</text>
<text x="145" y="161.5">4</text>
<text x="147.3" y="159.8">D2</text>
<text x="147.3" y="157.4">G1</text>
<text x="151.4" y="159.8">D1</text>
<text x="151.6" y="157.4">S1</text>
<text x="154.5" y="156.8">1</text>
<text x="154.5" y="161.5">3</text>
<text x="154.5" y="159.2">2</text>
<text x="178.1" y="156.8">1</text>
<text x="178.1" y="158">2</text>
<text x="178.1" y="159.2">3</text>
<text x="178.1" y="160.4">4</text>
<text x="180.4" y="157.4">VBUS</text>
<text x="180.4" y="158.6">DM</text>
<text x="180.4" y="159.8">DP</text>
<text x="180.4" y="161">GND</text>
<text x="70.4" y="163.9">4</text>
<text x="70.4" y="166.3">5</text>
<text x="72.7" y="162.1">SW2</text>
<text x="72.7" y="164.5">SW3</text>
<text x="72.7" y="166.9">SW4</text>
<text x="102.1" y="166.9">VOUT2</text>
<text x="102.1" y="164.5">VOUT3</text>
<text x="102.1" y="162.1">VOUT4</text>
<text x="107.2" y="166.3">26</text>
<text x="107.2" y="163.9">27</text>
<text x="147.3" y="162.1">G2</text>
<text x="151.6" y="162.1">S2</text>
<text x="178.1" y="162.7">5</text>
<text x="178.1" y="163.9">6</text>
<text x="180.4" y="163.3">SHIELD1</text>
<text x="180.4" y="164.5">SHIELD2</text>
<text x="70.4" y="168.6">6</text>
<text x="70.4" y="171">7</text>
<text x="70.4" y="173.4">8</text>
<text x="72.7" y="169.2">SW5</text>
<text x="72.7" y="171.6">BST</text>
<text x="72.7" y="174">VDRV</text>
<text x="100.8" y="174">LED3/IRQ</text>
<text x="101" y="171.6">LED4/I2C</text>
<text x="102.1" y="169.2">VOUT1</text>
<text x="107.2" y="173.4">23</text>
<text x="107.2" y="171">24</text>
<text x="107.2" y="168.6">25</text>
<text x="145" y="173.4">6</text>
<text x="147.3" y="174">G1</text>
<text x="151.6" y="174">S1</text>
<text x="154.5" y="173.4">1</text>
<text x="69.9" y="178.1">10</text>
<text x="70.4" y="175.8">9</text>
<text x="72.7" y="176.3">VOUT_C</text>
<text x="72.7" y="178.7">VBUS_C</text>
<text x="100.4" y="176.3">LED2/SDA</text>
<text x="100.5" y="178.7">LED1/SCK</text>
<text x="107.2" y="178.1">21</text>
<text x="107.2" y="175.8">22</text>
<text x="145" y="175.8">5</text>
<text x="145" y="178.1">4</text>
<text x="147.3" y="176.3">D2</text>
<text x="147.3" y="178.7">G2</text>
<text x="151.4" y="176.3">D1</text>
<text x="151.6" y="178.7">S2</text>
<text x="154.5" y="178.1">3</text>
<text x="154.5" y="175.8">2</text>
<text x="150.8" y="187.6">A12</text>
<text x="150.8" y="188.8">A11</text>
<text x="150.8" y="190">A10</text>
<text x="151.3" y="191.1">A9</text>
<text x="154.4" y="188.2">GND2</text>
<text x="154.4" y="189.4">SSRXp2</text>
<text x="154.4" y="190.6">SSRXn2</text>
<text x="154.4" y="191.7">VBUS2</text>
<text x="160.9" y="189.4">SSTXp2</text>
<text x="161" y="190.6">SSTXn2</text>
<text x="161.3" y="191.7">VBUS3</text>
<text x="161.8" y="188.2">GND3</text>
<text x="166.3" y="191.1">B4</text>
<text x="166.3" y="190">B3</text>
<text x="166.3" y="188.8">B2</text>
<text x="166.3" y="187.6">B1</text>
<text x="151.3" y="192.3">A8</text>
<text x="151.3" y="193.5">A7</text>
<text x="151.3" y="194.7">A6</text>
<text x="151.3" y="195.9">A5</text>
<text x="151.3" y="197.1">A4</text>
<text x="154.4" y="192.9">SBU1</text>
<text x="154.4" y="194.1">DM1</text>
<text x="154.4" y="195.3">DP1</text>
<text x="154.4" y="196.5">CC1</text>
<text x="154.4" y="197.7">VBUS1</text>
<text x="161.3" y="197.7">VBUS4</text>
<text x="162" y="196.5">SBU2</text>
<text x="162.4" y="195.3">DM2</text>
<text x="162.6" y="192.9">CC2</text>
<text x="162.7" y="194.1">DP2</text>
<text x="166.3" y="197.1">B9</text>
<text x="166.3" y="195.9">B8</text>
<text x="166.3" y="194.7">B7</text>
<text x="166.3" y="193.5">B6</text>
<text x="166.3" y="192.3">B5</text>
<text x="151.3" y="198.2">A3</text>
<text x="151.3" y="199.4">A2</text>
<text x="151.3" y="200.6">A1</text>
<text x="151.4" y="201.8">C1</text>
<text x="151.4" y="203">C2</text>
<text x="154.4" y="198.8">SSTXn1</text>
<text x="154.4" y="200">SSTXp1</text>
<text x="154.4" y="201.2">GND1</text>
<text x="154.4" y="202.4">SHIELD1</text>
<text x="154.4" y="203.6">SHIELD2</text>
<text x="160.4" y="203.6">SHIELD3</text>
<text x="160.4" y="202.4">SHIELD4</text>
<text x="160.9" y="200">SSRXp1</text>
<text x="160.9" y="198.8">SSRXn1</text>
<text x="161.8" y="201.2">GND4</text>
<text x="166.3" y="203">C3</text>
<text x="166.3" y="201.8">C4</text>
<text x="166.3" y="200.6">B12</text>
<text x="166.3" y="199.4">B11</text>
<text x="166.3" y="198.2">B10</text>
<text x="42.1" y="232">2</text>
<text x="65" y="232">3</text>
<text x="88" y="232">4</text>
<text x="110.9" y="232">5</text>
<text x="133.8" y="232">6</text>
</g>
<g font-size="1" fill="#0e0e0e">
<text x="37.6" y="113">TP1</text>
<text x="37.6" y="117.7">B+</text>
<text x="37.6" y="116.6">PAD</text>
<text x="43.5" y="118.9">100R</text>
<text x="43.5" y="116.6">R1</text>
<text x="43.5" y="117.7">R0603</text>
<text x="55.3" y="117.7">U1</text>
<text x="70.7" y="117.7">Q1</text>
<text x="71.9" y="116.6">1K</text>
<text x="74.3" y="116.6">R2</text>
<text x="76.6" y="116.6">R0603</text>
<text x="86.1" y="117.7">Q2</text>
<text x="101.5" y="117.7">Q3</text>
<text x="116.9" y="117.7">Q4</text>
<text x="38.8" y="122.5">TP2</text>
<text x="49.4" y="123.7">0.1uF/16V6</text>
<text x="49.4" y="121.3">C1</text>
<text x="49.4" y="122.5">C0603</text>
<text x="38.8" y="127.2">B-</text>
<text x="38.8" y="126">PAD</text>
<text x="55.3" y="127.2">DW01</text>
<text x="55.3" y="126">SOT23-6</text>
<text x="70.7" y="127.2">8205</text>
<text x="70.7" y="126">SOT23-6</text>
<text x="86.1" y="127.2">8205</text>
<text x="86.1" y="126">SOT23-6</text>
<text x="101.5" y="127.2">8205</text>
<text x="101.5" y="126">SOT23-6</text>
<text x="116.9" y="127.2">8205</text>
<text x="116.9" y="126">SOT23-6</text>
<text x="86" y="137.8">680pF/16V</text>
<text x="86" y="135.4">C2</text>
<text x="86" y="136.6">C0603</text>
<text x="94.4" y="137.9">680pF/16V</text>
<text x="94.4" y="135.5">C3</text>
<text x="94.4" y="136.7">C0603</text>
<text x="146.5" y="136.7">Q5</text>
<text x="179.6" y="136.7">J1</text>
<text x="165.4" y="143.8">10uF/25V</text>
<text x="165.4" y="141.4">C4</text>
<text x="165.4" y="142.6">C0805</text>
<text x="39.8" y="146.3">C5</text>
<text x="39.8" y="149.6">C0603</text>
<text x="146.5" y="146.2">8205</text>
<text x="146.5" y="145">SOT23-6</text>
<text x="39.8" y="152.2">C6</text>
<text x="39.8" y="155.5">C0603</text>
<text x="39.8" y="150.8">10uF/6.3V</text>
<text x="146.5" y="155.6">Q6</text>
<text x="179.6" y="155.6">J2</text>
<text x="179.6" y="150.9">TYPE-B-7</text>
<text x="179.6" y="152.1">MICRO-B</text>
<text x="39.8" y="158.7">R3</text>
<text x="39.8" y="160.8">R1206</text>
<text x="39.8" y="156.7">0.1uF/16V</text>
<text x="165.4" y="161.5">10uF/25V</text>
<text x="165.4" y="159.2">C7</text>
<text x="165.4" y="160.4">C0805</text>
<text x="26.8" y="165.8">R4</text>
<text x="26.8" y="167.9">R0603</text>
<text x="34" y="165.1">22uF/10V</text>
<text x="34" y="163.9">C0805</text>
<text x="35.1" y="162.6">C8</text>
<text x="39.8" y="162">5mR</text>
<text x="45.8" y="165">22uF/10V</text>
<text x="45.8" y="162.6">C9</text>
<text x="45.8" y="163.8">C0805</text>
<text x="50.6" y="162.7">2.2uH</text>
<text x="63.6" y="166.3">0.1uF/16V</text>
<text x="63.6" y="165.1">C0603</text>
<text x="64.7" y="163.8">C10</text>
<text x="114.4" y="166.2">22uF/25V</text>
<text x="114.4" y="163.8">C11</text>
<text x="114.4" y="165">C0805</text>
<text x="120.3" y="166.2">22uF/25V</text>
<text x="120.3" y="163.8">C12</text>
<text x="120.3" y="165">C0805</text>
<text x="126.2" y="166.2">22uF/25V</text>
<text x="126.2" y="163.8">C13</text>
<text x="126.2" y="165">C0805</text>
<text x="132.1" y="166.2">22uF/25V</text>
<text x="132.1" y="163.8">C14</text>
<text x="132.1" y="165">C0805</text>
<text x="146.5" y="165.1">8205</text>
<text x="146.5" y="163.9">SOT23-6</text>
<text x="179.6" y="167.5">TYPE-A</text>
<text x="179.6" y="166.3">TYPE-A-13</text>
<text x="26.8" y="169.1">103AT</text>
<text x="146.5" y="172.2">Q7</text>
<text x="57.6" y="178">1uF/16V</text>
<text x="57.6" y="175.6">C15</text>
<text x="57.6" y="176.8">C0603</text>
<text x="119.2" y="179.3">LED0603</text>
<text x="119.2" y="178.1">D1</text>
<text x="119.2" y="180.5">LED</text>
<text x="119.2" y="185.2">LED</text>
<text x="119.2" y="184">LED0603</text>
<text x="119.2" y="182.9">D2</text>
<text x="146.5" y="181.7">8205</text>
<text x="146.5" y="180.5">SOT23-6</text>
<text x="153.6" y="185.2">J3</text>
<text x="66.2" y="187.6">QFN40_EPAD_6X6</text>
<text x="66.2" y="188.8">SW6106</text>
<text x="66.2" y="186.4">U2</text>
<text x="119.2" y="190">LED</text>
<text x="119.2" y="188.8">LED0603</text>
<text x="119.2" y="187.6">D3</text>
<text x="82.6" y="195.9">R5</text>
<text x="82.6" y="197.1">R0603</text>
<text x="87.8" y="195.8">R6</text>
<text x="87.8" y="196.9">R0603</text>
<text x="95.6" y="197.1">10uF/16V</text>
<text x="95.6" y="194.7">C17</text>
<text x="95.6" y="195.9">C0603</text>
<text x="102.8" y="196.9">S1</text>
<text x="111.4" y="195.8">R7</text>
<text x="111.4" y="196.9">R0603</text>
<text x="119.2" y="195.9">LED</text>
<text x="119.2" y="194.7">LED0603</text>
<text x="119.2" y="193.5">D4</text>
<text x="179.6" y="194.7">10uF/25V</text>
<text x="179.6" y="192.3">C16</text>
<text x="179.6" y="193.5">C0805</text>
<text x="82.6" y="198.2">NC</text>
<text x="87.8" y="198.1">2K</text>
<text x="94.3" y="201.7">D6</text>
<text x="94.4" y="203">LED0603</text>
<text x="102.7" y="199.4">KEY</text>
<text x="102.7" y="198.2">SW_SMD</text>
<text x="111" y="203">LED_5MM</text>
<text x="111" y="201.7">D7</text>
<text x="111.4" y="198.1">30R</text>
<text x="119.2" y="200.6">LED</text>
<text x="119.2" y="199.4">LED0603</text>
<text x="119.2" y="198.2">D5</text>
<text x="131.1" y="203">22R</text>
<text x="131.1" y="201.8">R8</text>
<text x="134.6" y="203">R0603</text>
<text x="94.4" y="204.2">LED</text>
<text x="111" y="204.2">WLED</text>
<text x="131.1" y="205.3">22R</text>
<text x="131.1" y="204.2">R9</text>
<text x="134.6" y="205.3">R0603</text>
<text x="134.6" y="207.7">ZD1</text>
<text x="153.6" y="206.5">TYPE-C</text>
<text x="153.6" y="205.3">TYPE-C-7-CHABAN_10MM</text>
<text x="134.6" y="210.1">5.6V</text>
</g>
<g font-size="1" fill="#262626">
<text x="36.1" y="119.5">B+</text>
<text x="131.3" y="119.5">GND</text>
<text x="47.7" y="127.2">B-</text>
<text x="89.7" y="132">GND</text>
<text x="75.5" y="137.9">GND</text>
<text x="139.4" y="137.9">GATE_B</text>
<text x="172.5" y="137.9">VBUS_B</text>
<text x="139.4" y="140.2">VOUT</text>
<text x="139.4" y="142.6">GATE_B</text>
<text x="155.9" y="139.1">VBUS_B</text>
<text x="172.5" y="139.1">DMB</text>
<text x="172.5" y="140.2">DPB</text>
<text x="171.4" y="152.1">GND</text>
<text x="22.8" y="158">B+</text>
<text x="34" y="159.2">BAT</text>
<text x="44.7" y="159.2">BATCSP</text>
<text x="64.8" y="156.8">DPB</text>
<text x="64.8" y="159.2">SW</text>
<text x="109.8" y="156.8">VBUS_B</text>
<text x="109.8" y="159.2">VOUT</text>
<text x="139.4" y="159.2">VOUT</text>
<text x="139.4" y="156.8">GATE_A</text>
<text x="139.4" y="161.5">GATE_A</text>
<text x="139.4" y="160.4">VOUT_A</text>
<text x="155.9" y="158">VBUS_A</text>
<text x="171.3" y="158">DMA</text>
<text x="171.3" y="159.2">DPA</text>
<text x="171.3" y="156.8">VBUS_A</text>
<text x="23.4" y="166.3">NTC</text>
<text x="170.2" y="167.5">GND</text>
<text x="32.9" y="169.8">GND</text>
<text x="43.6" y="169.8">GND</text>
<text x="64.8" y="171">BST</text>
<text x="64.8" y="173.4">VDRV</text>
<text x="109.8" y="173.4">LED3</text>
<text x="109.8" y="171">LED4</text>
<text x="112.2" y="168.6">GND</text>
<text x="118.1" y="168.6">GND</text>
<text x="124" y="168.6">GND</text>
<text x="130" y="168.6">GND</text>
<text x="139.4" y="173.4">GATE_C</text>
<text x="64.8" y="175.8">VOUT_C</text>
<text x="64.8" y="178.1">VBUS_C</text>
<text x="109.8" y="175.8">LED2</text>
<text x="109.8" y="178.1">LED1</text>
<text x="139.4" y="175.8">VOUT</text>
<text x="139.4" y="178.1">GATE_C</text>
<text x="139.4" y="176.9">VOUT_C</text>
<text x="155.9" y="174.6">VBUS_C</text>
<text x="55.4" y="182.9">GND</text>
<text x="145.3" y="185.2">GND</text>
<text x="170.2" y="185.2">GND</text>
<text x="145.3" y="191.1">VBUS_C</text>
<text x="170.1" y="191.1">VBUS_C</text>
<text x="81.4" y="194.7">GND</text>
<text x="145.3" y="193.5">DMC</text>
<text x="145.3" y="194.7">DPC</text>
<text x="145.3" y="195.9">CC1_P</text>
<text x="145.3" y="197.1">VBUS_C</text>
<text x="170.1" y="192.3">CC2_P</text>
<text x="170.1" y="193.5">DPC</text>
<text x="170.1" y="194.7">DMC</text>
<text x="170.1" y="197.1">VBUS_C</text>
<text x="93.3" y="199.4">GND</text>
<text x="127.5" y="201.8">CC1</text>
<text x="137" y="201.8">CC1_P</text>
<text x="177.3" y="198.2">GND</text>
<text x="90.9" y="208.9">GND</text>
<text x="100.4" y="205.3">GND</text>
<text x="127.5" y="204.2">CC2</text>
<text x="127.5" y="207.7">VCC</text>
<text x="137" y="204.2">CC2_P</text>
<text x="140.8" y="208.3">GND</text>
<text x="144.2" y="204.2">GND</text>
<text x="148.9" y="206.5">GND</text>
<text x="167.8" y="206.5">GND</text>
<text x="172.6" y="204.2">GND</text>
</g>
<text font-size="1" fill="#131313" x="134.6" y="208.9">SOD123</text>
</svg>
